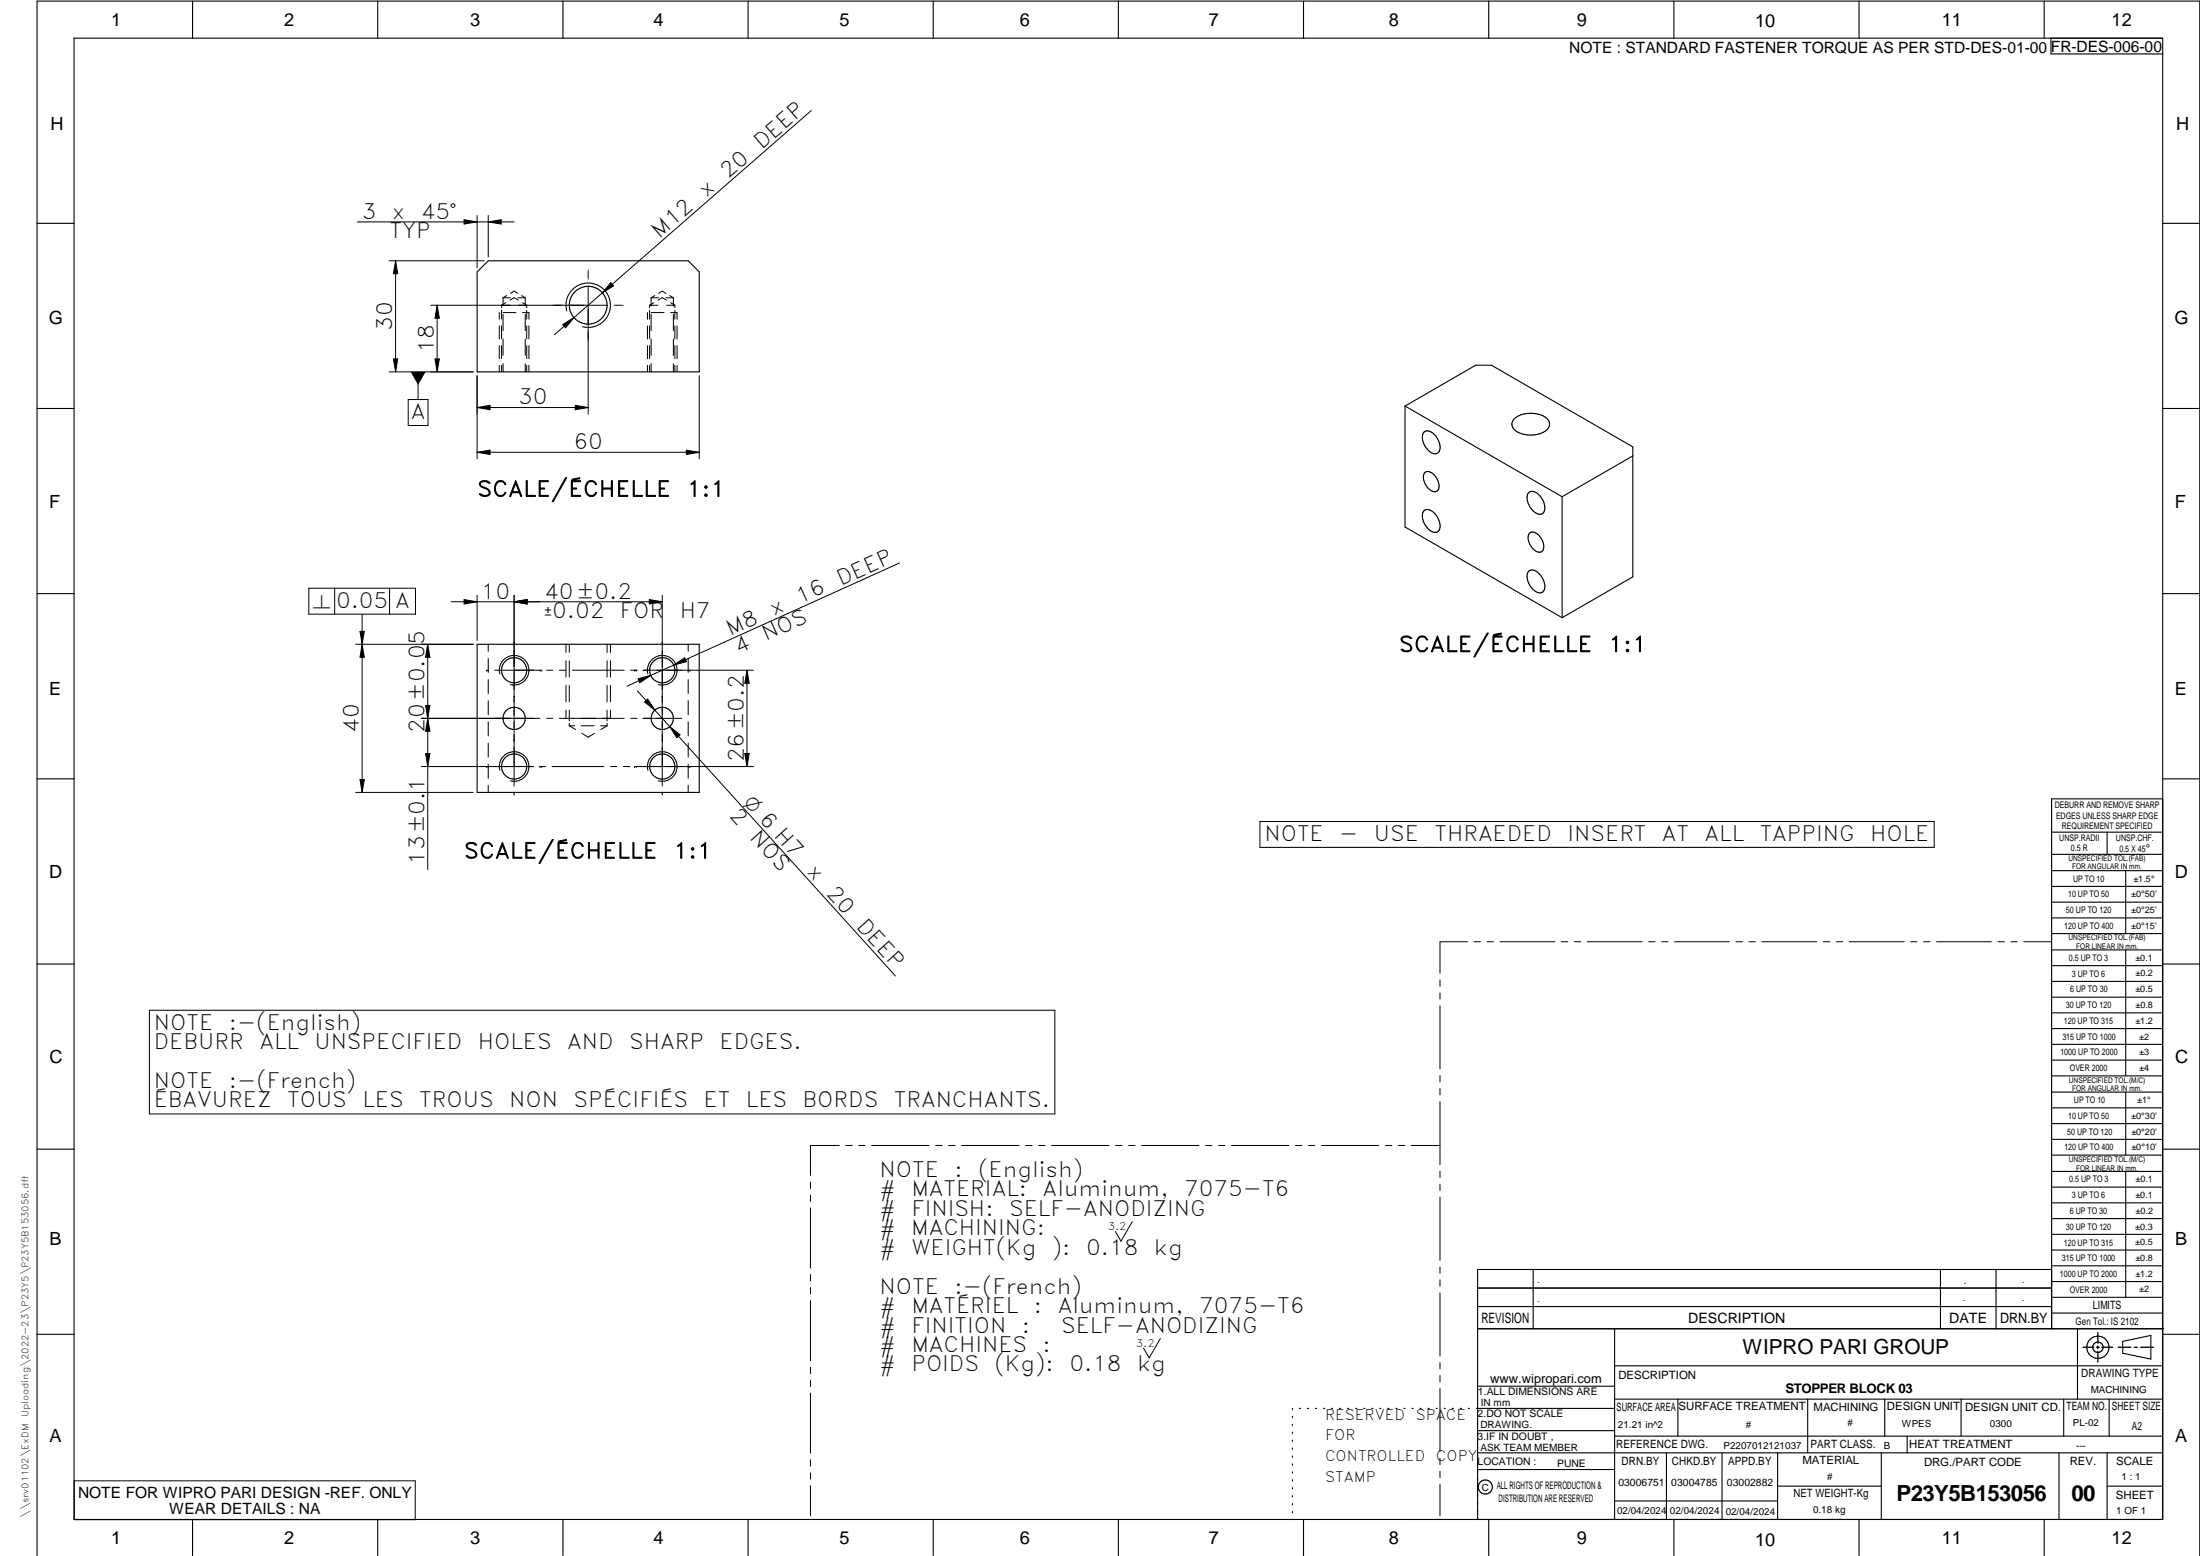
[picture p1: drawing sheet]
<svg xmlns="http://www.w3.org/2000/svg" width="594mm" height="420mm" viewBox="0 0 594 420" stroke-linecap="round" stroke-linejoin="round" font-family="sans-serif">
<g fill="none" stroke="#000" stroke-width=".3">
<path d="M20 10.3h564v400h-564zM52 .3v10M102 .3v10M152 .3v10M202 .3v10M252 .3v10M302 .3v10M352 .3v10M402 .3v10M452 .3v10M502 .3v10M552 .3v10"/>
<path d="M553.8 10.3v4.3h30.2M10 60.3h10M128.8 73.4l3-3h54l3 3v27h-60zM584 60.3h10M10 110.3h10M379.4 109.6l42.4 24.5M379.4 109.6l19.1-11h4.2l38.2 22.1v35.1l-19.1 11M379.4 109.6v32.7l42.4 24.5M384.5 116.7a2.13 2.13 0 0 1 3.1 .9 4 4 0 0 1 .8 4.6 2.1 2.1 0 0 1-3-.9 4 4 0 0 1-.9-4.6zM408.9 113.1a7.2 7.2 0 0 1 9.1 .2 2.18 2.18 0 0 1-1.2 3.4 7.3 7.3 0 0 1-8.2-1l-.3-1.2 .1-.7zM584 110.3h10M384.5 137.9a2.13 2.13 0 0 1 3.1 .9 4 4 0 0 1 .8 4.6 2.47 2.47 0 0 1-3.3-1.3 3.7 3.7 0 0 1-.6-4.2z"/>
<path d="M384.8 127.5a2.56 2.56 0 0 1 3.2 1.8 2.67 2.67 0 0 1 0 3.4 2.84 2.84 0 0 1-3.2-2.1 2.65 2.65 0 0 1 0-3.1zM412.8 133a1.94 1.94 0 0 1 2.7 .6 4.5 4.5 0 0 1 1.4 4.7 1.61 1.61 0 0 1-2.5 0 4.6 4.6 0 0 1-1.8-5zM421.8 134.1v32.7M440.9 123.1l-19.1 11M412.8 154.2a1.94 1.94 0 0 1 2.7 .6 4.5 4.5 0 0 1 1.4 4.7 1.59 1.59 0 0 1-2.5 0 4.6 4.6 0 0 1-1.8-5zM412.9 144.1a1.64 1.64 0 0 1 2.5 .3 3.7 3.7 0 0 1 1.1 4.4 1.81 1.81 0 0 1-2.6-.7 3.7 3.7 0 0 1-1-4zM10 160.3h10M128.8 174h60v40h-60zM584 160.3h10M10 210.3h10M584 215.7h-30v143.1M584 210.3h10"/>
<path d="M554 230.7h30M554 224.7h30M554 235.1h30M554 239.4h30M569 224.7v6M574 235.1v17M554 243.6h30M554 247.9h30M554 252.1h30M554 256.5h30M574 256.5v34M10 260.3h10"/>
<path d="M554 260.8h30M554 265h30M554 269.3h30M554 273.5h30M554 277.7h30M584 260.3h10M554 282h30M554 286.3h30M554 290.5h30M554 294.9h30M554 299.1h30M574 294.9v17"/>
<path d="M10 310.3h10M554 303.4h30M554 307.7h30M554 311.9h30M554 316.3h30M574 316.3v34M584 310.3h10M554 320.5h30M554 324.8h30M554 329.1h30M554 333.3h30M554 337.5h30"/>
<path d="M399 358.8h185.3M399 352.8h155M399 347.8h155M414 342.8v16M436 358.8v51.5M524 342.8v16M539 342.8v16M554 342.8h-155v67.5M554 341.8h30M554 346.1h30M554 350.3h30M554 354.6h30"/>
<path d="M561 358.8v19M10 360.3h10M399 374.3h37M436 368.8h148M436 377.8h148M453.1 377.8v10M488.1 377.8v14.5M508.9 377.8v10M529.6 377.8v10M557.3 377.8v10M569.5 377.8v10M573.2 362.2l7.6-1.6v6.4l-7.6-1.6z"/>
<path d="M584 360.3h10M349 380.3v.3M349 382.4v.4M349 384.6v.3M349 386.7v.4M349 388.9v.3M349 391v.4M349 393.2v.3M349 395.3v.3M349 397.4v.4M349 399.6v.3M350.9 380.3h.3"/>
<path d="M353 380.3h.3M355.2 380.3h.3M357.4 380.3h.3M359.6 380.3h.3M361.7 380.3h.3M363.9 380.3h.3M366.1 380.3h.3M368.3 380.3h.3M370.4 380.3h.3M372.6 380.3h.3M374.8 380.3h.3M376.9 380.3h.4"/>
<path d="M379.1 380.3h.3M381.3 380.3h.3M383.4 380.3h.4M385.6 380.3h.4M387.8 380.3h.3M390 380.3h.3M392.1 380.3h.4M394.3 380.3h.4M396.5 380.3h.3M399 396.8h37M399 392.3h185M399 386.3h37"/>
<path d="M436 387.8h148M436 380.3h-37.3M450 392.3v18M465 392.3v18M480 392.3v18M508 392.3v18M515 387.8v4.5M556 392.3v18M569 392.3v18M52 410.3v9.8M102 410.3v9.8M152 410.3v9.8"/>
<path d="M202 410.3v9.8M252 410.3v9.8M302 410.3v9.8M349 401.7v.4M349 403.9v.3M349 406v.4M349 408.2v.3M352 410.3v9.8M402 410.3v9.8M436 405.3h44M452 410.3v9.8M480 401.3h28"/>
<path d="M502 410.3v9.8M552 410.3v9.8M569 401.3h15M10 420.1v-419.8h584v419.8"/>
<circle cx="158.8" cy="82.4" r="5.1"/>
<circle cx="138.8" cy="194" r="3"/>
<circle cx="138.8" cy="181" r="3.4"/>
<circle cx="178.8" cy="194" r="3"/>
<circle cx="178.8" cy="181" r="3.4"/>
<circle cx="138.8" cy="207" r="3.4"/>
<circle cx="178.8" cy="207" r="3.4"/>
<circle cx="566.5" cy="363.8" r="1.4"/>
<circle cx="566.5" cy="363.8" r="3"/>
<circle cx="401.1" cy="401.5" r="1.91"/>
</g>
<g fill="none" stroke="#000" stroke-width=".27">
<path d="M219.1 29.9l-69.4 60.5M96.5 59.9h42.3M125.3 59.3l3.5 .6-3.5 .6zM128.8 58.2v14.2M131.8 58.2v11.2M131.8 59.9l3.5-.6v1.2zM105.1 70.4h25.7M106.8 70.4v30M106.8 70.4l.6 3.5h-1.2zM136.8 79.8l-1 .6M137.9 79.2l.9-.6 1 .6M140.9 79.8l.9 .6"/>
<path d="M158.8 72.9v.1M158.8 73.3v1.8M158.8 75.3v.1M158.8 77.2v34.6M164.9 76.3l.8 .9-3 1.9zM176.8 79.8l-1 .6M177.9 79.2l.9-.6 1 .6M180.8 79.8l1 .6M106.2 96.9h1.2l-.6 3.5zM117.5 96.9h1.1l-.6 3.5zM118 82.4l.6 3.5h-1.1zM118 82.4v18"/>
<path d="M134.8 84.4v1.8M134.8 88v3.5M134.8 93.3v3.6M134.8 98.7v1.7M135.4 83.8v2.4M135.4 88v3.5M135.4 93.3v3.5M135.4 98.6v1.8M135.8 80.4v2.2M135.8 84.9v4.4M135.8 91.5v4.4M135.8 98.2v2.2"/>
<path d="M135.8 80.4h2M135.9 84.4h3.4M136.6 81.7l-1.2 .7v.7M139.8 80.4h2M140 81l-1.2-.6-1.1 .6M141.1 84.4h1.7v1.8M141.1 81.7l1.1 .7v.7M141.8 80.4v2.2M141.8 84.9v4.4M141.8 91.5v4.5M141.8 98.2v2.2M142.2 83.8v2.4"/>
<path d="M142.2 88v3.5M142.2 93.3v3.6M142.2 98.7v1.7M142.8 88v3.5M142.8 93.3v3.6M142.8 98.7v1.7M152 87.6l3-1.8-2.3 2.7zM153 84a6 6 0 0 1 5.3-7.6 6 6 0 0 1 6.5 6.5 6 6 0 0 1-7.5 5.3M164.1 82.4h-47.8M165.8 82.4h.1M166.2 82.4h1.8M168.2 82.4h.1"/>
<path d="M174.8 84.4v1.8M174.8 88v3.5M174.8 93.3v3.6M174.8 98.7v1.7M175.4 82.4v.7M175.4 83.8v2.4M175.4 88v3.5M175.4 93.3v3.5M175.4 98.6v1.8M175.4 82.4h2.3M175.8 80.4v2.2M175.8 84.9v4.4"/>
<path d="M175.8 91.5v4.4M175.8 98.2v2.2M175.8 80.4h2M175.8 84.4h3.5M176.6 81.7l-1.2 .7M179.8 80.4h2M180 81l-1.2-.6-1.1 .6M180 82.4h2.2M181.1 84.4h1.7v1.8M181.1 81.7l1.1 .7M181.8 80.4v2.2M181.8 84.9v4.4"/>
<path d="M181.8 91.5v4.5M181.8 98.2v2.2M182.2 82.4v.7M182.2 83.8v2.4M182.2 88v3.5M182.2 93.3v3.6M182.2 98.7v1.7M182.8 88v3.5M182.8 93.3v3.6M182.8 98.7v1.7M105.1 100.4h22.7M110.2 107.9h5.4v7h-5.4z"/>
<path d="M112.9 100.4v7.5M128.8 110h30M128.8 110l3.5-.5v1.1zM128.8 101.5v22.4M155.3 109.5l3.5 .5-3.5 .6zM188.8 101.5v22.4M128.8 122.1h60M128.8 122.1l3.5-.5v1.1zM185.3 121.6l3.5 .5-3.5 .6zM83.4 158.8h28.8v7h-28.8zM90.4 158.8v7M105.2 158.8v7"/>
<path d="M242.9 152l-61 27.6M96 174h31.8M97.2 170.5h1.2l-.6 3.5zM97.8 165.8v48.2M97.8 174l.6 3.5h-1.2zM115.5 174v60.8M115.5 174l.6 3.5h-1.2zM121.8 162.5h57M125.3 161.9l3.5 .6-3.5 .6zM128.8 160.7v12.2M131.8 174v1.9M131.8 177.8v3.8"/>
<path d="M138.8 162.5l3.5-.6v1.2zM138.8 160.7v51.5M138.8 174h.1M138.8 173.5h.1M152.8 174v2.2M152.8 178.4v4.4M153.7 174v2.2M153.7 178.4v4.4M163.9 174v2.2M163.9 178.4v4.5M164.8 174v2.2M164.8 178.4v4.4"/>
<path d="M175.3 161.9l3.5 .6-3.5 .6zM178.8 160.7v51.5M178.8 174h.1M178.8 173.5h.1M181.9 179.6l-12.6 5.7M181.9 179.6l3-2 .4 1.1zM185.8 174v1.9M185.8 177.8v3.8M113.8 194h32M114.9 190.5h1.2l-.6 3.5zM115.5 194l.6 3.5h-1.2zM131.4 181h.1"/>
<path d="M131.4 181h.4M131.8 183.5v3.8M131.8 189.2v3.8M131.8 194.9v3.8M131.8 181h.1M133.6 181h12.2M135 182a4 4 0 0 1 3.5-5 4 4 0 0 1 4.3 4.4 4 4 0 0 1-5 3.4M138.8 200h.1M138.8 199.5h.1M138.8 188h.1M145.8 181h.1M145.9 181h.3"/>
<path d="M146.3 181h.1M147.6 181h1.7M147.6 194h1.7M151.1 181h1.7M151.1 194h17.5M152.8 185.1v4.4M152.8 191.7v2.3M153.7 195.3v.7M153.7 185.1v4.4M153.7 191.7v2.9M153.7 196l1.7 1M153.7 196h1.5"/>
<path d="M154.6 181h14M156.9 196h3.5M157.1 198l1.7 1.1 1.7-1.1M162.2 196h1.7M163.9 195.3v.7M163.9 196l-1.7 1M163.9 185.1v4.4M163.9 191.8v2.8M164.8 185.1v4.4M164.8 191.7v2.3M170.3 194h1.8M170.3 181h1.8"/>
<path d="M171.4 181h.1M171.8 181h.1M172.1 186.6l69.7 76.9M172.3 183.3l3.4-.9-2.9 2zM173.6 194h10.5M174 189.5l.9-.7 1.9 2.9zM175 182a4 4 0 0 1 3.5-5 4 4 0 0 1 4.3 4.3 4 4 0 0 1-5 3.5M178.8 200h.1M178.8 199.5h.1M178.8 188h.1M180.8 196.2l2.8 2.2-.8 .8zM185.8 183.5v3.8"/>
<path d="M185.8 189.2v3.8M185.8 194.9v3.8M185.8 181h.1M186.3 181h.1M201.7 181l.6 3.5h-1.2zM201.7 181v26M203.5 181h-29.9M96 214h31.8M97.2 210.5h1.2l-.6 3.5zM113.8 207h30.3M114.9 203.5h1.2l-.6 3.5zM131.4 207h.1"/>
<path d="M131.8 207h.1M131.8 200.7v3.7M131.8 206.4v3.8M131.8 212.1v1.9M135 208a4 4 0 0 1 3.5-5 4 4 0 0 1 4.3 4.3 4 4 0 0 1-5 3.5M138.8 214h.1M138.8 214.5h.1M138.8 214v.4M145.6 207h1.7M145.8 207h.1M146.3 207h.1M149.1 207h14"/>
<path d="M164.9 207h1.7M168.4 207h1.7M171.4 207h.1M171.4 207h.4M171.8 207h.1M175 208a4 4 0 0 1 3.5-5 4 4 0 0 1 4.3 4.3 4 4 0 0 1-5 3.5M178.8 214h.1M178.8 214.5h.1M178.8 214v.4M185.8 207h.1M185.8 200.6v3.8M185.8 206.4v3.7"/>
<path d="M185.8 212.1v1.9M186.3 207h.1M201.1 203.5h1.2l-.6 3.5zM203.5 207h-31.7M340.2 221.8h182.1v7h-182.1zM396.3 254.3h-7.5v8.5M398 254.3h1.8M401.5 254.3h1.8M405 254.3h14.9M421.6 254.3h1.7M425.1 254.3h1.7M428.6 254.3h14.8"/>
<path d="M445.2 254.3h1.7M448.7 254.3h1.7M452.2 254.3h14.8M468.8 254.3h1.7M472.3 254.3h1.7M475.8 254.3h14.8M492.4 254.3h1.7M495.9 254.3h1.7M499.4 254.3h14.8M515.9 254.3h1.8M519.4 254.3h1.8M522.9 254.3h14.9"/>
<path d="M539.5 254.3h1.7M543 254.3h1.7M546.5 254.3h7.4M40.3 272.8h244.6v28h-244.6zM388.8 264.6v1.7M388.8 268.1v1.7M388.8 271.6v17M388.8 290.4v1.8M388.8 293.9v1.8M388.8 297.4v17.1M218.9 319.2v1.7M226.6 309.3h-7.7v8.1"/>
<path d="M228.4 309.3h1.7M231.9 309.3h1.7M235.4 309.3h15.5M252.7 309.3h1.7M256.2 309.3h1.7M259.7 309.3h15.5M277 309.3h1.7M280.5 309.3h1.7M284 309.3h15.5M301.2 309.3h1.8M304.8 309.3h1.7M308.2 309.3h15.6"/>
<path d="M325.5 309.3h1.8M329 309.3h1.8M332.5 309.3h15.6M349.8 309.3h1.8M353.3 309.3h1.7M356.8 309.3h15.5M374.1 309.3h1.7M377.6 309.3h1.7M381.1 309.3h7.7M388.8 316.3v1.7M388.8 319.8v1.7M218.9 322.7v1.7"/>
<path d="M218.9 326.2v16.2M305.7 329.9l-3 5.3-1.5-2.7M388.8 323.3v17M218.9 344.2v1.7M218.9 347.7v1.7M218.9 351.2v16.2M388.8 342.1v1.7M388.8 345.6v1.7M388.8 349.1v17.1M218.9 369.2v1.7M218.9 372.7v1.7M218.9 376.2v16.2"/>
<path d="M313.3 361.4l-3 5.3-1.5-2.7M388.8 367.9v1.8M388.8 371.4v1.7M388.8 374.9v17.1M20 399.9h92.1v10.5h-92.1zM218.9 394.2v1.7M218.9 397.7v1.7M388.8 393.8v1.7M388.8 397.3v1.7M218.9 401.2v8.1M388.8 400.8v8.5"/>
</g>
<path d="M566.5 359.8v2.9M562.5 363.8h2.9M566.1 363.8h.8M566.5 363.5v.7M566.5 364.9v2.9M567.6 363.8h2.9M572 363.8h3.4M576.3 363.8h.9M578.1 363.8h3.4" fill="none" stroke="#000" stroke-width=".36"/>
<g fill="#000">
<path d="M125.3 59.3l3.5 .6-3.5 .6zM131.8 59.9l3.5-.6v1.2zM106.8 70.4l.6 3.5h-1.2zM164.9 76.3l.8 .9-3 1.9zM106.2 96.9h1.2l-.6 3.5zM117.5 96.9h1.1l-.6 3.5zM118 82.4l.6 3.5h-1.1zM152 87.6l3-1.8-2.3 2.7zM110.9 100.4h4l-2 3.5zM128.8 110l3.5-.5v1.1zM155.3 109.5l3.5 .5-3.5 .6zM128.8 122.1l3.5-.5v1.1z"/>
<path d="M185.3 121.6l3.5 .5-3.5 .6zM97.8 174l.6 3.5h-1.2zM97.2 170.5h1.2l-.6 3.5zM115.5 174l.6 3.5h-1.2zM125.3 161.9l3.5 .6-3.5 .6zM138.8 162.5l3.5-.6v1.2zM175.3 161.9l3.5 .6-3.5 .6zM181.9 179.6l3-2 .4 1.1zM114.9 190.5h1.2l-.6 3.5zM115.5 194l.6 3.5h-1.2zM172.3 183.3l3.4-.9-2.9 2zM174 189.5l.9-.7 1.9 2.9z"/>
<path d="M180.8 196.2l2.8 2.2-.8 .8zM201.7 181l.6 3.5h-1.2zM97.2 210.5h1.2l-.6 3.5zM114.9 203.5h1.2l-.6 3.5zM201.1 203.5h1.2l-.6 3.5z"/>
</g>
<g font-size="6">
<text x="512.1" y="405.2">P23Y5B153056</text>
<text x="559.4" y="405.2">00</text>
</g>
<g font-size="5.7">
<text x="205.7" y="40.4" transform="rotate(-41 205.7 40.4)">DEEP</text>
<text x="190.7" y="53.5" transform="rotate(-41 190.7 53.5)">x</text>
<text x="196.6" y="48.4" transform="rotate(-41 196.6 48.4)">20</text>
<text x="97.7" y="59">3</text>
<text x="105.8" y="59">x</text>
<text x="113.6" y="59">45°</text>
<text x="105.2" y="64.3">TYP</text>
<text x="178" y="64.5" transform="rotate(-41 178 64.5)">M12</text>
<text x="105.9" y="89.4" transform="rotate(-90 105.9 89.4)">30</text>
<text x="117.2" y="95.4" transform="rotate(-90 117.2 95.4)">18</text>
<text x="110.9" y="113.1">A</text>
<text x="139.9" y="109.2">30</text>
<text x="154.9" y="121.3">60</text>
<text x="128.9" y="134">SCALE/ÉCHELLE</text>
<text x="185.5" y="134">1:1</text>
<text x="129.9" y="161.6">10</text>
<text x="147" y="161.6">40±0.2</text>
<text x="227" y="158.2" transform="rotate(-24 227 158.2)">DEEP</text>
<text x="90.7" y="164.1">0.05 A</text>
<text x="167.4" y="166.9">FOR</text>
<text x="183.5" y="166.9">H7</text>
<text x="208.9" y="166.4" transform="rotate(-24 208.9 166.4)">x</text>
<text x="216" y="163.2" transform="rotate(-24 216 163.2)">16</text>
<text x="197.2" y="171.7" transform="rotate(-24 197.2 171.7)">M8</text>
<text x="206.8" y="173.2" transform="rotate(-24 206.8 173.2)">NOS</text>
<text x="199.4" y="176.5" transform="rotate(-24 199.4 176.5)">4</text>
<text x="377.8" y="176">SCALE/ÉCHELLE</text>
<text x="434.3" y="176">1:1</text>
<text x="96.9" y="197.9" transform="rotate(-90 96.9 197.9)">40</text>
<text x="114.6" y="197.8" transform="rotate(-90 114.6 197.8)">20±0.05</text>
<text x="200.8" y="205.8" transform="rotate(-90 200.8 205.8)">26±0.2</text>
<text x="196.8" y="220.3" transform="rotate(48 196.8 220.3)">2</text>
<text x="202.2" y="226.3" transform="rotate(48 202.2 226.3)">NOS</text>
<text x="341.5" y="227.1">NOTE</text>
<text x="361.7" y="227.1">-</text>
<text x="371" y="227.1">USE</text>
<text x="387.4" y="227.1">THRAEDED</text>
<text x="423.3" y="227.1">INSERT</text>
<text x="448.8" y="227.1">AT</text>
<text x="460.3" y="227.1">ALL</text>
<text x="475.2" y="227.1">TAPPING</text>
<text x="505" y="227.1">HOLE</text>
<text x="114.6" y="233.6" transform="rotate(-90 114.6 233.6)">13±0.1</text>
<text x="125.3" y="231.8">SCALE/ÉCHELLE</text>
<text x="181.9" y="231.8">1:1</text>
<text x="217.7" y="235.6" transform="rotate(48 217.7 235.6)">x</text>
<text x="222.9" y="241.4" transform="rotate(48 222.9 241.4)">20</text>
<text x="231" y="250.3" transform="rotate(48 231 250.3)">DEEP</text>
<text x="41.6" y="278">NOTE</text>
<text x="61.8" y="278">:-(English)</text>
<text x="41.6" y="283.3">DEBURR</text>
<text x="70" y="283.3">ALL</text>
<text x="84.9" y="283.3">UNSPECIFIED</text>
<text x="129" y="283.3">HOLES</text>
<text x="153.2" y="283.3">AND</text>
<text x="169.9" y="283.3">SHARP</text>
<text x="194.3" y="283.3">EDGES.</text>
<text x="41.6" y="293.8">NOTE</text>
<text x="61.8" y="293.8">:-(French)</text>
<text x="41.6" y="299">ÉBAVUREZ</text>
<text x="77.5" y="299">TOUS</text>
<text x="97.9" y="299">LES</text>
<text x="113.2" y="299">TROUS</text>
<text x="137.5" y="299">NON</text>
<text x="154.9" y="299">SPÉCIFIÉS</text>
<text x="190" y="299">ET</text>
<text x="201.4" y="299">LES</text>
<text x="216.7" y="299">BORDS</text>
<text x="241.4" y="299">TRANCHANTS.</text>
<text x="237.5" y="317.8">NOTE</text>
<text x="257.7" y="317.8">:</text>
<text x="264.2" y="317.8">(English)</text>
<text x="237.5" y="323.1">#</text>
<text x="246.1" y="323.1">MATERIAL:</text>
<text x="281.6" y="323.1">Aluminum,</text>
<text x="319.8" y="323.1">7075-T6</text>
<text x="237.5" y="328.3">#</text>
<text x="246.1" y="328.3">FINISH:</text>
<text x="272.5" y="328.3">SELF-ANODIZING</text>
<text x="237.5" y="333.6">#</text>
<text x="246.1" y="333.6">MACHINING:</text>
<text x="237.5" y="338.8">#</text>
<text x="246.1" y="338.8">WEIGHT(Kg</text>
<text x="284" y="338.8">):</text>
<text x="293.3" y="338.8">0.18</text>
<text x="311.6" y="338.8">kg</text>
<text x="237.5" y="349.3">NOTE</text>
<text x="257.7" y="349.3">:-(French)</text>
<text x="237.5" y="354.6">#</text>
<text x="237.5" y="359.8">#</text>
<text x="246.1" y="354.6">MATÉRIEL</text>
<text x="246.1" y="359.8">FINITION</text>
<text x="275.9" y="359.8">:</text>
<text x="279.2" y="354.6">:</text>
<text x="285.6" y="354.6">Aluminum,</text>
<text x="286.5" y="359.8">SELF-ANODIZING</text>
<text x="323.9" y="354.6">7075-T6</text>
<text x="237.5" y="365.1">#</text>
<text x="246.1" y="365.1">MACHINES</text>
<text x="281.6" y="365.1">:</text>
<text x="237.5" y="370.3">#</text>
<text x="246.1" y="370.3">POIDS</text>
<text x="268.6" y="370.3">(Kg):</text>
<text x="288.8" y="370.3">0.18</text>
<text x="307.1" y="370.3">kg</text>
</g>
<text font-size="5.6" x="470.5" y="365.5">WIPRO PARI GROUP</text>
<g font-size="5.4">
<text x="84.5" y="164.1">n</text>
<text x="147" y="166.9">u0.02</text>
<text x="200.7" y="216.8" transform="rotate(48 200.7 216.8)">O 6 H7</text>
</g>
<g font-size="4.9">
<text x="30" y="7">1</text>
<text x="76.7" y="7">2</text>
<text x="127" y="7">3</text>
<text x="176.5" y="7">4</text>
<text x="226.7" y="7">5</text>
<text x="275.4" y="7">6</text>
<text x="326.4" y="7">7</text>
<text x="375" y="7">8</text>
<text x="425.8" y="7">9</text>
<text x="473.9" y="7.4">10</text>
<text x="524.3" y="7">11</text>
<text x="570.2" y="7">12</text>
<text x="13.6" y="35.2">H</text>
<text x="587.6" y="35.2">H</text>
<text x="13.2" y="87.5">G</text>
<text x="587.2" y="87.5">G</text>
<text x="13.3" y="137.1">F</text>
<text x="587.3" y="137.1">F</text>
<text x="13.3" y="187.6">E</text>
<text x="587.3" y="187.6">E</text>
<text x="13.3" y="237">D</text>
<text x="587.3" y="237">D</text>
<text x="13.4" y="287.1">C</text>
<text x="587.4" y="287.1">C</text>
<text x="13.4" y="336.3">B</text>
<text x="587.4" y="336.3">B</text>
<text x="13.4" y="389.3">A</text>
<text x="587.4" y="389.3">A</text>
<text x="30" y="417">1</text>
<text x="76.7" y="417">2</text>
<text x="127" y="417">3</text>
<text x="176.5" y="417">4</text>
<text x="226.7" y="417">5</text>
<text x="275.4" y="417">6</text>
<text x="326.4" y="417">7</text>
<text x="375" y="417">8</text>
<text x="425.8" y="417">9</text>
<text x="473.9" y="417.4">10</text>
<text x="524.3" y="417">11</text>
<text x="570.2" y="417">12</text>
</g>
<g font-size="4.2">
<text x="423.7" y="14.3">NOTE : STANDARD FASTENER TORQUE AS PER STD-DES-01-00</text>
<text x="553.8" y="14">FR-DES-006-00</text>
<text x="21.1" y="404.4">NOTE FOR WIPRO PARI DESIGN -REF. ONLY</text>
<text x="45.7" y="408.9">WEAR DETAILS : NA</text>
</g>
<g font-size="3.9">
<text x="357.8" y="383.4">RESERVED</text>
<text x="382.3" y="383.4">SPACE</text>
<text x="357.8" y="388.9">FOR</text>
<text x="357.8" y="394.5">CONTROLLED</text>
<text x="387.8" y="394.5">COPY</text>
<text x="357.8" y="400.1">STAMP</text>
</g>
<g font-size="3.8">
<text x="400.1" y="357.1">REVISION</text>
<text x="455.9" y="357.1">DESCRIPTION</text>
<text x="526.4" y="357.1">DATE</text>
<text x="540.1" y="357.1">DRN.BY</text>
</g>
<text font-size="3.6" x="482.1" y="376.2">STOPPER BLOCK 03</text>
<text font-size="3.5" x="402.4" y="373.3">www.wipropari.com</text>
<g font-size="3.1">
<text x="565.2" y="353.5">LIMITS</text>
<text x="562" y="371.7">DRAWING TYPE</text>
<text x="437" y="372.3">DESCRIPTION</text>
<text x="436.5" y="380.9">SURFACE AREA</text>
<text x="453.3" y="380.9">SURFACE TREATMENT</text>
<text x="489.7" y="380.9">MACHINING</text>
<text x="509.5" y="380.9">DESIGN UNIT</text>
<text x="530.6" y="380.9">DESIGN UNIT CD.</text>
<text x="558" y="380.7">TEAM NO.</text>
<text x="570.3" y="380.7">SHEET SIZE</text>
<text x="575.6" y="386.1">A2</text>
<text x="436.4" y="391.1">REFERENCE DWG.</text>
<text x="437.9" y="395.5">DRN.BY</text>
<text x="451.5" y="395.5">CHKD.BY</text>
<text x="466.6" y="395.5">APPD.BY</text>
<text x="486.7" y="395.4">MATERIAL</text>
<text x="488.9" y="391">PART CLASS.</text>
<text x="515.6" y="391">HEAT TREATMENT</text>
<text x="519.6" y="395.9">DRG./PART CODE</text>
<text x="558.9" y="395.6">REV.</text>
<text x="571.4" y="395.6">SCALE</text>
<text x="484.3" y="404.3">NET WEIGHT-Kg</text>
<text x="571.4" y="404.7">SHEET</text>
</g>
<text font-size="3" x="579.5" y="230.1">°</text>
<g font-size="2.8">
<text x="299.1" y="332.1">3.2</text>
<text x="560.5" y="357.7">Gen Tol.: IS 2102</text>
<text x="306.7" y="363.6">3.2</text>
<text x="399.1" y="376.7">1.ALL DIMENSIONS ARE</text>
<text x="399" y="382.7">2.DO NOT SCALE</text>
<text x="399" y="388.7">3.IF IN DOUBT ,</text>
<text x="399" y="395.5">LOCATION :</text>
<text x="420.5" y="396">PUNE</text>
<text x="437" y="401.3">03006751</text>
<text x="451.3" y="401.2">03004785</text>
<text x="466.3" y="401.3">03002882</text>
<text x="404.2" y="402">ALL RIGHTS OF REPRODUCTION &amp;</text>
<text x="404.7" y="405.4">DISTRIBUTION ARE RESERVED</text>
</g>
<g font-size="2.7">
<text x="564.6" y="376.2">MACHINING</text>
<text x="399.9" y="379.7">IN mm</text>
<text x="399.8" y="385.7">DRAWING.</text>
<text x="436.9" y="385.5">21.21 in^2</text>
<text x="471.4" y="385.6">#</text>
<text x="498.9" y="385.1">#</text>
<text x="513.6" y="385.3">WPES</text>
<text x="537.3" y="385.2">0300</text>
<text x="559.7" y="385.2">PL-02</text>
<text x="399.8" y="391.8">ASK TEAM MEMBER</text>
<text x="465.4" y="391.2">P2207012121037</text>
<text x="508.7" y="391.2">B</text>
<text x="560.7" y="391.2">---</text>
<text x="493.4" y="399.6">#</text>
<text x="572.9" y="399.8">1 : 1</text>
<text x="400.1" y="402.5">C</text>
<text x="436.7" y="408.7">02/04/2024</text>
<text x="450.9" y="408.8">02/04/2024</text>
<text x="466" y="409">02/04/2024</text>
<text x="489.6" y="408.5">0.18 kg</text>
<text x="571.5" y="408.7">1 OF 1</text>
</g>
<g font-size="2.5">
<text x="559.2" y="229.9">0.5 R</text>
<text x="572.3" y="230.1">0.5 X 45</text>
<text x="559.4" y="323.5">3 UP TO 6</text>
<text x="558.9" y="327.8">6 UP TO 30</text>
<text x="557.8" y="332">30 UP TO 120</text>
<text x="415.2" y="346.4">.</text>
<text x="530.3" y="346.6">.</text>
<text x="545.9" y="346.4">.</text>
<text x="415.2" y="351.5">.</text>
<text x="530.1" y="351.3">.</text>
<text x="545.9" y="351.4">.</text>
</g>
<g font-size="2.4">
<text x="554.9" y="218.3">DEBURR AND REMOVE SHARP</text>
<text x="555.2" y="221.1">EDGES UNLESS SHARP EDGE</text>
<text x="556.1" y="227.2">UNSP.RADII</text>
<text x="556.8" y="223.8">REQUIREMENT SPECIFIED</text>
<text x="571.4" y="227">UNSP.CHF.</text>
<text x="559.8" y="238">UP TO 10</text>
<text x="576.1" y="238.1">±1.5°</text>
<text x="558.5" y="242.3">10 UP TO 50</text>
<text x="575.5" y="242.3">±0°50'</text>
<text x="557.4" y="250.8">120 UP TO 400</text>
<text x="557.9" y="246.5">50 UP TO 120</text>
<text x="575.5" y="250.8">±0°15'</text>
<text x="575.5" y="246.6">±0°25'</text>
<text x="558.7" y="259.4">0.5 UP TO 3</text>
<text x="559.5" y="263.7">3 UP TO 6</text>
<text x="576.6" y="259.4">±0.1</text>
<text x="576.6" y="263.7">±0.2</text>
<text x="559" y="268">6 UP TO 30</text>
<text x="576.6" y="268">±0.5</text>
<text x="557.9" y="272.2">30 UP TO 120</text>
<text x="576.6" y="272.2">±0.8</text>
<text x="556.9" y="280.7">315 UP TO 1000</text>
<text x="557.3" y="276.5">120 UP TO 315</text>
<text x="576.6" y="276.5">±1.2</text>
<text x="577.7" y="280.7">±2</text>
<text x="556.4" y="284.9">1000 UP TO 2000</text>
<text x="577.6" y="285">±3</text>
<text x="558.9" y="289.2">OVER 2000</text>
<text x="577.7" y="289.3">±4</text>
<text x="560" y="297.9">UP TO 10</text>
<text x="577.1" y="297.9">±1°</text>
<text x="558.5" y="302.1">10 UP TO 50</text>
<text x="575.5" y="302.2">±0°30'</text>
<text x="557.5" y="310.6">120 UP TO 400</text>
<text x="558.2" y="306.4">50 UP TO 120</text>
<text x="575.5" y="310.6">±0°10'</text>
<text x="575.5" y="306.4">±0°20'</text>
<text x="558.8" y="319.2">0.5 UP TO 3</text>
<text x="576.6" y="323.5">±0.1</text>
<text x="576.6" y="319.3">±0.1</text>
<text x="576.7" y="327.8">±0.2</text>
<text x="576.6" y="332">±0.3</text>
<text x="556.8" y="340.6">315 UP TO 1000</text>
<text x="557.3" y="336.3">120 UP TO 315</text>
<text x="576.6" y="336.3">±0.5</text>
<text x="576.6" y="340.6">±0.8</text>
<text x="556.2" y="344.8">1000 UP TO 2000</text>
<text x="576.6" y="344.8">±1.2</text>
<text x="558.9" y="349">OVER 2000</text>
<text x="577.7" y="349">±2</text>
<text x="7.7" y="382.7" transform="rotate(-90 7.7 382.7)">Uploading\2022-23\P23Y5\P23Y5B153056.dft</text>
<text x="7.7" y="409.9" transform="rotate(-90 7.7 409.9)">\\srv01102\ExDM</text>
</g>
<g font-size="2.1">
<text x="558.6" y="232.4">UNSPECIFIED TOL.(FAB)</text>
<text x="559.5" y="234.8">FOR ANGULAR IN mm.</text>
<text x="558.6" y="254">UNSPECIFIED TOL.(FAB)</text>
<text x="560.7" y="256.3">FOR LINEAR IN mm.</text>
<text x="558.7" y="292.4">UNSPECIFIED TOL.(M/C)</text>
<text x="559.6" y="294.7">FOR ANGULAR IN mm.</text>
<text x="558.7" y="313.8">UNSPECIFIED TOL.(M/C)</text>
<text x="560.6" y="316.2">FOR LINEAR IN mm.</text>
</g>
</svg>
